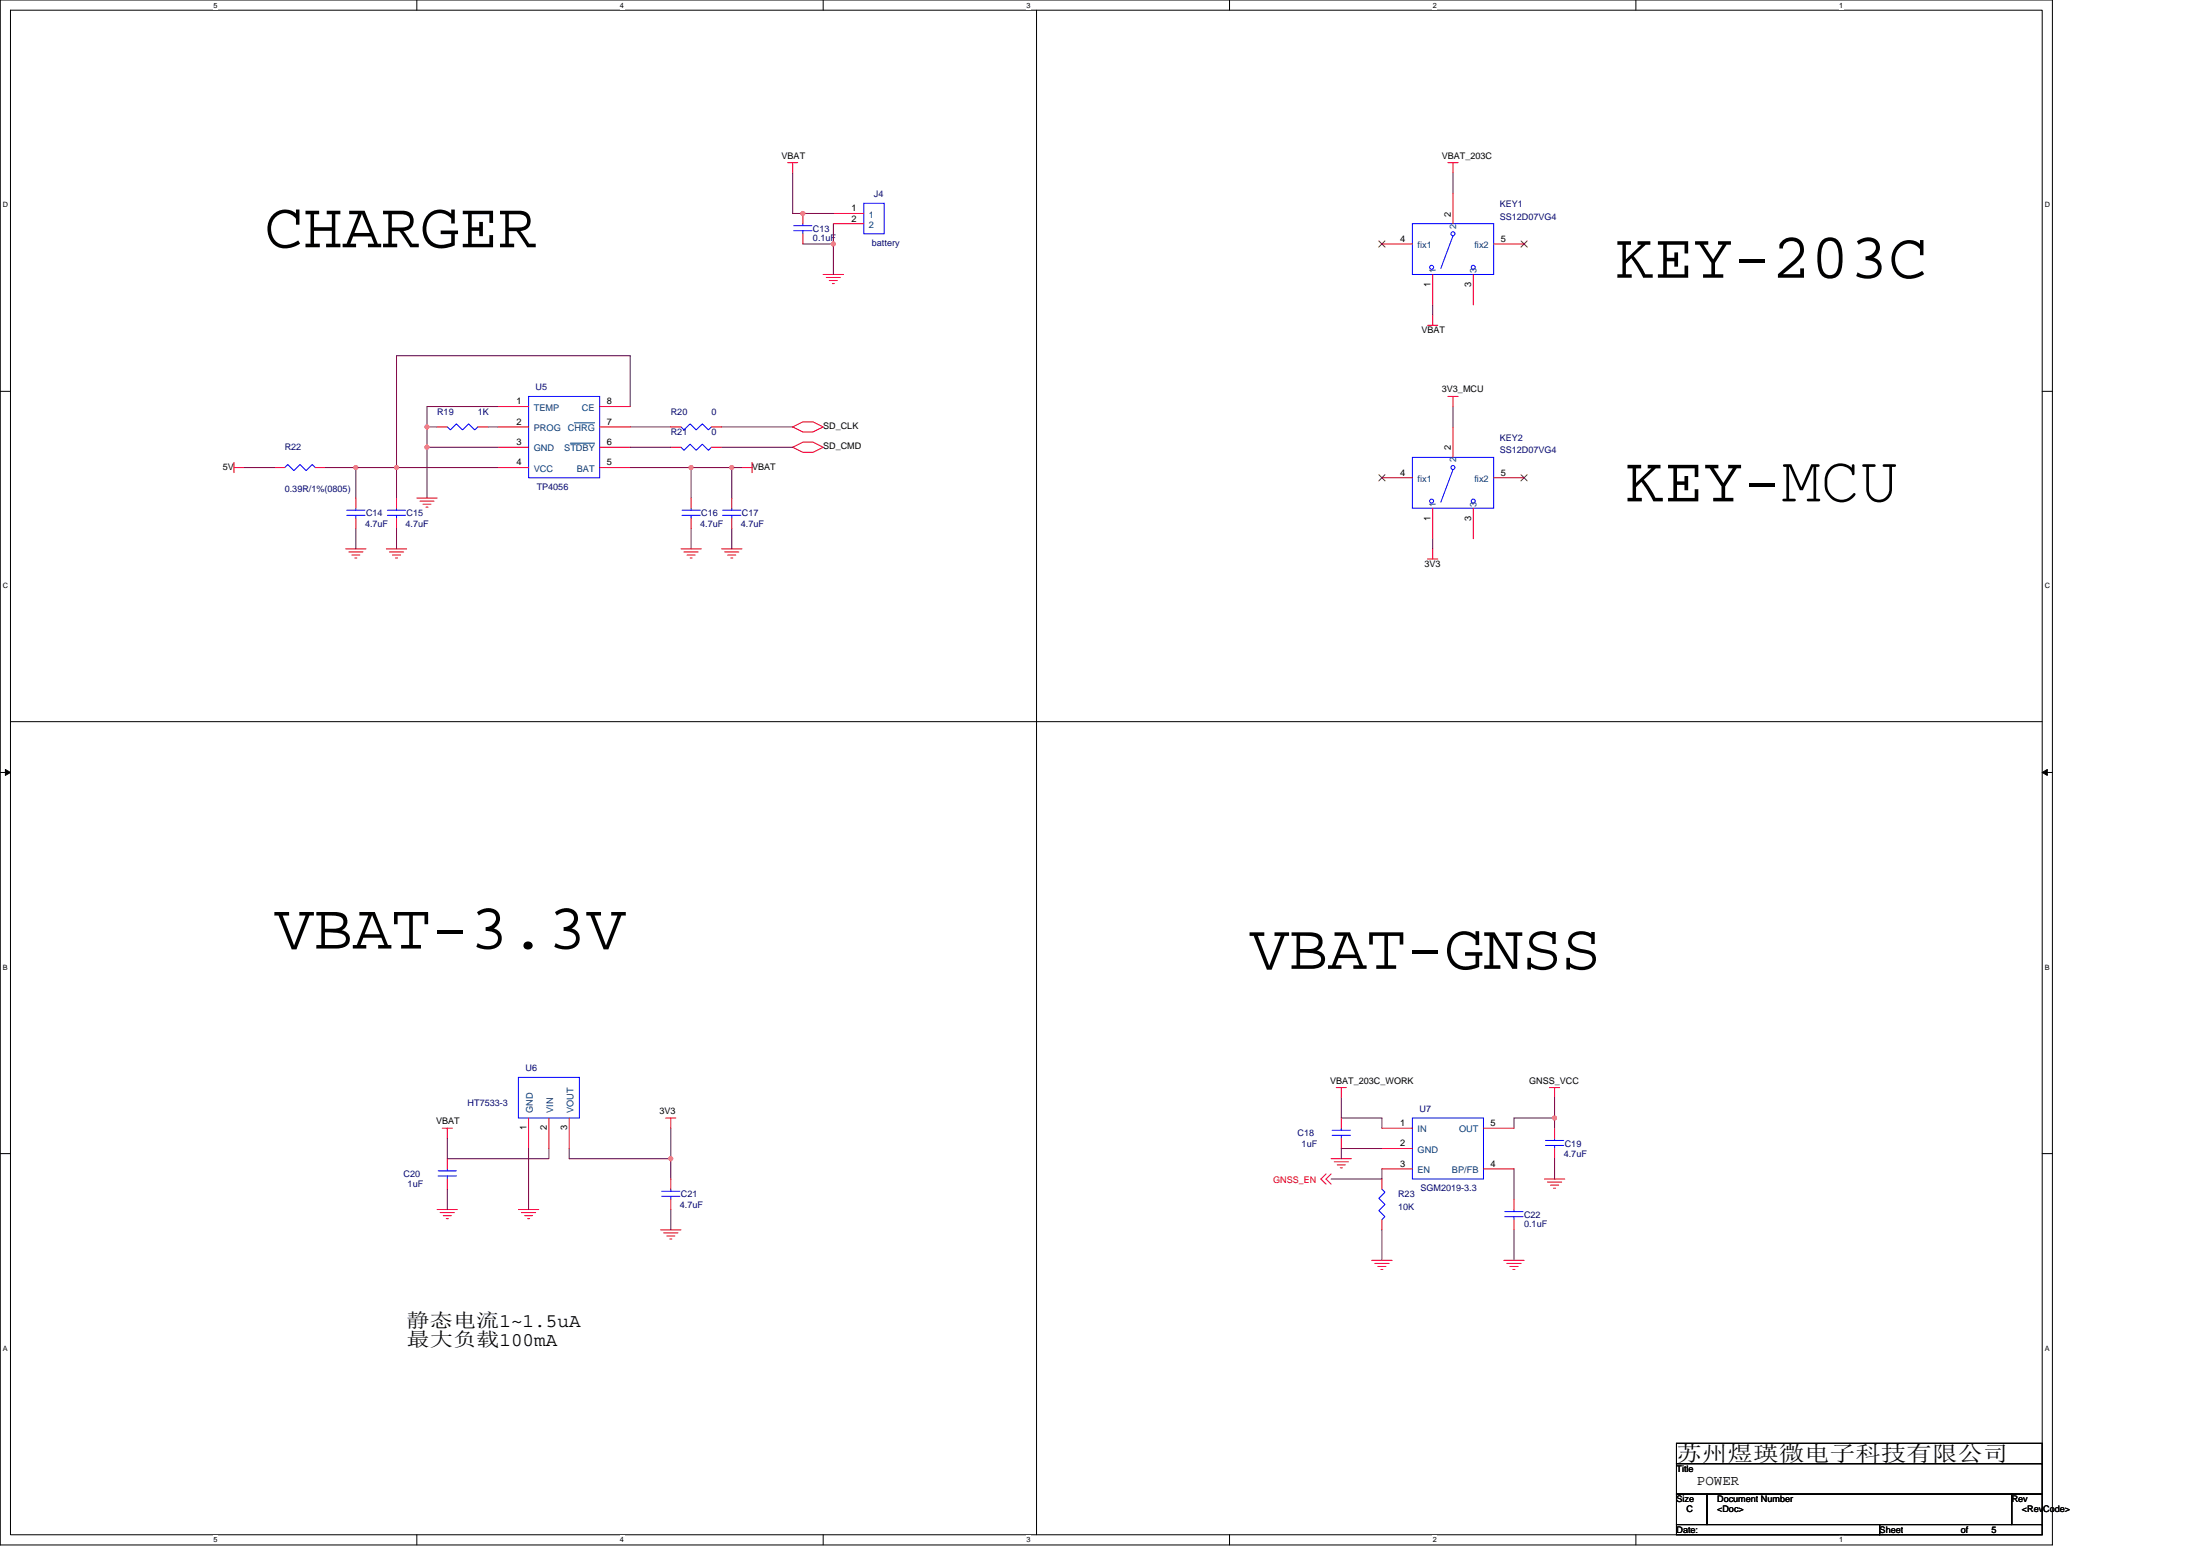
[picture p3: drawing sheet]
<svg xmlns="http://www.w3.org/2000/svg" width="297mm" height="210mm" viewBox="0 0 297 210" stroke-linecap="round" stroke-linejoin="round" font-family="sans-serif">
<path d="M0 0h277.1v208.5h-277.1zM1.4 1.4h274.3v205.7h-274.3z" fill="none" stroke="#000" stroke-width=".14"/>
<g fill="#fff">
<path d="M28.8 .1h.6v1.1h-.6z"/>
<path d="M28.8 207.3h.6v1.1h-.6z"/>
</g>
<path d="M56.3 0v1.4M56.3 207.1v1.4" fill="none" stroke="#000" stroke-width=".14"/>
<g fill="#fff">
<path d="M83.7 .1h.6v1.1h-.6z"/>
<path d="M83.7 207.3h.6v1.1h-.6z"/>
</g>
<path d="M111.1 0v1.4M111.1 207.1v1.4" fill="none" stroke="#000" stroke-width=".14"/>
<g fill="#fff">
<path d="M138.6 .1h.5v1.1h-.5z"/>
<path d="M138.6 207.3h.5v1.1h-.5z"/>
</g>
<path d="M166 0v1.4M166 207.1v1.4" fill="none" stroke="#000" stroke-width=".14"/>
<g fill="#fff">
<path d="M193.4 .1h.6v1.1h-.6z"/>
<path d="M193.4 207.3h.6v1.1h-.6z"/>
</g>
<path d="M220.9 0v1.4M220.9 207.1v1.4" fill="none" stroke="#000" stroke-width=".14"/>
<g fill="#fff">
<path d="M248.3 .1h.6v1.1h-.6z"/>
<path d="M248.3 207.3h.6v1.1h-.6z"/>
<path d="M.4 27.1h.7v1.1h-.7z"/>
<path d="M276.1 27.1h.7v1.1h-.7z"/>
<path d="M.4 78.5h.7v1.1h-.7z"/>
<path d="M276.1 78.5h.7v1.1h-.7z"/>
</g>
<path d="M0 52.8h1.4M275.7 52.8h1.4" fill="none" stroke="#000" stroke-width=".14"/>
<g fill="#fff">
<path d="M.4 130h.6v1.1h-.6z"/>
<path d="M276.1 130h.6v1.1h-.6z"/>
</g>
<path d="M0 104.2h1.4M275.7 104.2h1.4" fill="none" stroke="#000" stroke-width=".14"/>
<path d="M.7 103.8l.7 .4-.7 .4zM275.7 104.2l.7-.4v.8z" fill="#000" stroke="#000" stroke-width=".14"/>
<g fill="#fff">
<path d="M.4 181.4h.6v1.1h-.6z"/>
<path d="M276.1 181.4h.6v1.1h-.6z"/>
</g>
<path d="M140 1.4v205.7M1.4 97.4h274.3M0 155.7h1.4M275.7 155.7h1.4M226.4 194.8h49.3v2.7h-49.3zM226.4 197.5h49.3v4.1h-49.3zM226.4 205.7h27.4v1.4h-27.4zM226.4 201.6h4.1v4.1h-4.1zM230.5 201.6h41.1v4.1h-41.1zM253.8 205.7h21.9v1.4h-21.9zM271.6 201.6h4.1v4.1h-4.1z" fill="none" stroke="#000" stroke-width=".14"/>
<g fill="none" stroke="#f00" stroke-width=".14">
<path d="M106.3 21.9h1.4M107 21.9v1.4M108.4 28.8v1.4M108.4 31.5v1.4M111.1 37h2.8M111.6 37.4h1.9M112 37.9h1.1M112.4 38.3h.3M112.5 28.8h4.1M112.5 30.2h4.1M186.6 32.9h4.1M193.4 37v4.1"/>
<path d="M195.5 21.9h1.4M196.2 21.9v1.4M196.2 26.1v4.1M198.9 37v4.1M201.7 32.9h4.1M59 57.6h1.4M64.5 57.6h1.4M67.3 54.9h4.1M67.3 57.6h4.1M81 57.6h4.1M81 54.9h4.1M90.6 57.6h1.3"/>
<path d="M96.1 57.6h1.3M107 57.6l1.4-.7h1.4l1.3 .7-1.3 .7h-1.4zM192.8 43.9h1.3M193.4 42.5v1.4M195.5 53.5h1.4M196.2 53.5v1.4M196.2 57.6v4.1M31.6 63.1h1.4M31.6 62.4v1.4M37.1 63.1h1.3M42.6 63.1h1.3M46.7 74.1h2.7"/>
<path d="M47.1 74.5h1.9M47.5 74.9h1.1M47.9 75.3h.3M48 67.2v1.4M48 70v1.3M52.2 74.1h2.7M52.6 74.5h1.9M53 74.9h1.1M53.4 75.3h.3M53.5 67.2v1.4M53.5 70v1.3M56.3 67.2h2.7"/>
<path d="M56.7 67.6h1.9M57.1 68h1.1M57.5 68.4h.3M67.3 60.4h4.1M67.3 63.1h4.1M81 63.1h4.1M81 60.4h4.1M90.6 60.4h1.3M91.9 74.1h2.8M92.3 74.5h2M92.8 74.9h1.1M93.2 75.3h.2"/>
<path d="M93.3 67.2v1.4M93.3 70v1.3M96.1 60.4h1.3M97.4 74.1h2.8M97.8 74.5h2M98.3 74.9h1M98.7 75.3h.2M98.8 67.2v1.4M98.8 70v1.3M100.2 63.1h1.3M101.5 62.4v1.4M107 60.4l1.4-.7h1.4l1.3 .7-1.3 .6h-1.4z"/>
<path d="M186.6 64.5h4.1M192.8 75.4h1.3M193.4 74.1v1.3M193.4 68.6v4.1M198.9 68.6v4.1M201.7 64.5h4.1M59.7 152.3h1.4M60.4 152.3v1.3M60.4 156.4v1.3M60.4 159.1v1.4M71.4 150.9v4.1M74.1 150.9v4.1"/>
<path d="M76.9 150.9v4.1M89.9 150.9h1.4M90.6 150.9v1.4M90.6 159.1v1.4M179 158.4l-.7 .7 .7 .7M179.7 156.4h2.8M179.7 158.4l-.7 .7 .7 .7M180.1 156.8h2M180.4 146.8h1.4M180.5 157.2h1.1M181 157.6h.2M181.1 146.8v1.3"/>
<path d="M181.1 150.9v1.4M181.1 153.6v1.4M186.6 152.3h4.1M186.6 155h4.1M186.6 157.7h4.1M186.6 159.1v1.4M200.3 157.7h4.1M200.3 152.3h4.1M208.5 159.1h2.8M208.9 159.5h2M209.2 146.8h1.4M209.3 159.9h1.1"/>
<path d="M209.9 152.3v1.3M209.9 155v1.4M209.9 146.8v1.3M59 163.2h2.8M59.4 163.6h2M59.8 164.1h1.1M60.3 164.5h.2M70 163.2h2.7M70.4 163.6h1.9M70.8 164.1h1.1M71.2 164.5h.3M89.2 166h2.7"/>
<path d="M89.6 166.4h1.9M90 166.8h1.1M90.4 167.2h.3M90.6 161.9v1.3M185.2 170.1h2.8M185.6 170.5h1.9M186 170.9h1.1M186.4 171.3h.3M186.6 164.6v1.4M203 170.1h2.8M203.5 170.5h1.9M203.9 170.9h1.1"/>
<path d="M204.3 171.3h.3M204.4 161.9v1.3M204.4 164.6v1.4M209.8 160.3h.2"/>
</g>
<g fill="none" stroke="#00f" stroke-width=".14">
<path d="M107.2 31.1h2.4M107.2 30.5h2.4M108.4 30.2v.3M108.4 31.1v.4M116.6 27.4h2.8v4.1h-2.8zM190.7 30.2h11v6.8h-11zM196.2 31.8l-1.7 4.4M60.4 57.6l.4 .4 .8-.8 .8 .8 .9-.8 .8 .8 .4-.4M71.4 53.5h9.6v11h-9.6zM91.9 57.6l.4 .4 .9-.8 .8 .8 .8-.8 .8 .8 .5-.4M38.4 63.1l.5-.4 .8 .8 .8-.8 .8 .8 .9-.8 .4 .4M46.8 69.5h2.5"/>
<path d="M46.8 68.9h2.5M48 68.6v.3M48 69.5v.5M52.3 69.5h2.5M52.3 68.9h2.5M53.5 68.6v.3M53.5 69.5v.5M91.9 60.4l.4 .4 .9-.9 .8 .9 .8-.9 .8 .9 .5-.4M92.1 69.5h2.4M92.1 68.9h2.4M93.3 68.6v.3M93.3 69.5v.5"/>
<path d="M97.6 69.5h2.4M97.6 68.9h2.4M98.8 68.6v.3M98.8 69.5v.5M190.7 61.7h11v6.9h-11zM196.2 63.4l-1.7 4.4M59.2 158.7h2.4M59.2 158h2.4M60.4 157.7v.3M60.4 158.7v.4M70 145.4h8.2v5.5h-8.2zM179.9 153.2h2.4"/>
<path d="M179.9 152.5h2.4M181.1 152.3v.2M181.1 153.2v.4M190.7 150.9h9.6v8.2h-9.6zM208.7 154.6h2.4M208.7 153.9h2.4M209.9 153.6v.3M209.9 154.6v.4M89.3 161.4h2.5M89.3 160.8h2.5M90.6 160.5v.3M90.6 161.4v.5"/>
<path d="M186.6 160.5l.4 .4-.8 .8 .8 .8-.8 .9 .8 .8-.4 .4M203.2 164.2h2.4M203.2 163.5h2.4M204.4 163.2v.3M204.4 164.2v.4"/>
<circle cx="193.3" cy="36.1" r=".27"/>
<circle cx="196.2" cy="31.5" r=".27"/>
<circle cx="198.9" cy="36.1" r=".27"/>
<circle cx="193.3" cy="67.6" r=".27"/>
<circle cx="196.2" cy="63.1" r=".27"/>
<circle cx="198.9" cy="67.6" r=".27"/>
</g>
<path d="M77 59.8h3.3M77.5 57.1h2.8" fill="none" stroke="#004080" stroke-width=".14"/>
<path d="M186.2 32.5l.8 .8M187 32.5l-.8 .8M205.4 32.5l.8 .8M206.2 32.5l-.8 .8M186.2 64.1l.8 .8M187 64.1l-.8 .8M205.4 64.1l.8 .8M206.2 64.1l-.8 .8" fill="none" stroke="#804000" stroke-width=".14"/>
<g fill="none" stroke="#800040" stroke-width=".14">
<path d="M107 23.3v5.5h5.5M108.4 32.9h4.1M112.5 30.2v2.7M112.5 32.9v4.1M196.2 23.3v2.8M57.7 57.6h1.3M57.7 57.6v2.8M65.9 57.6h1.4M67.3 54.9h-9.6v2.7M85.1 57.6h5.5M85.1 54.9v-6.9h-31.6v15.1M97.4 57.6h9.6"/>
<path d="M193.4 41.1v1.4M196.2 54.9v2.7M33 63.1h4.1M43.9 63.1h4.1M48 71.3v2.8M48 63.1v4.1M48 63.1h5.5M53.5 63.1h13.8M53.5 71.3v2.8M53.5 63.1v4.1M57.7 60.4v6.8M57.7 60.4h9.6"/>
<path d="M85.1 60.4h5.5M85.1 63.1h8.2M93.3 71.3v2.8M97.4 60.4h9.6M98.8 63.1h-5.5v4.1M98.8 71.3v2.8M98.8 63.1v4.1M98.8 63.1h1.4M193.4 72.7v1.4M60.4 153.6v2.8h13.7v-1.4M71.4 155v8.2M76.9 155v1.4h13.7"/>
<path d="M90.6 156.4v2.7M90.6 152.3v4.1M181.1 148.1v2.8h5.5v1.4M186.6 157.7v1.4h-6.9M186.6 155h-5.5v1.4M204.4 157.7v4.2M209.9 148.1v2.8M209.9 156.4v2.7M209.9 150.9v1.4M209.9 150.9h-5.5v1.4M60.4 160.5v2.7M90.6 163.2v2.8"/>
<path d="M186.6 166v4.1M204.4 166v4.1"/>
</g>
<g fill="#f0f" stroke="#f0f" stroke-width=".14">
<circle cx="57.6" cy="60.4" r=".27"/>
<circle cx="57.6" cy="57.6" r=".27"/>
<circle cx="93.3" cy="63.1" r=".27"/>
<circle cx="53.5" cy="63.1" r=".27"/>
<circle cx="48" cy="63.1" r=".27"/>
<circle cx="98.8" cy="63.1" r=".27"/>
<circle cx="108.4" cy="28.8" r=".27"/>
<circle cx="112.5" cy="32.9" r=".27"/>
<circle cx="209.9" cy="150.9" r=".27"/>
<circle cx="90.6" cy="156.4" r=".27"/>
</g>
<g font-size="8.8">
<text x="35.7" y="33.4">CHARGER</text>
<text x="218.1" y="37.5">KEY-203C</text>
<text x="219.5" y="67.7">KEY-MCU</text>
<text x="37.1" y="128">VBAT-3.3V</text>
<text x="168.7" y="130.7">VBAT-GNSS</text>
</g>
<text font-size="2.9" x="226.4" y="197.2">苏州煜瑛微电子科技有限公司</text>
<g font-size="2.6">
<text x="54.9" y="179">静态电流1~1.5uA</text>
<text x="54.9" y="181.6">最大负载100mA</text>
</g>
<text font-size="1.9" x="229.1" y="200.4">POWER</text>
<g font-size="1.2">
<text x="105.5" y="21.4">VBAT</text>
<text x="194.7" y="21.4">VBAT_203C</text>
<text x="115" y="28.5">1</text>
<text x="115" y="29.9">2</text>
<text x="195.9" y="29.2" transform="rotate(-90 195.9 29.2)">2</text>
<text x="189" y="32.6">4</text>
<text x="202.6" y="32.6">5</text>
<text x="193.2" y="38.7" transform="rotate(-90 193.2 38.7)">1</text>
<text x="198.6" y="38.7" transform="rotate(-90 198.6 38.7)">3</text>
<text x="191.9" y="45">VBAT</text>
<text x="194.7" y="52.9">3V3_MCU</text>
<text x="69.7" y="54.6">1</text>
<text x="69.7" y="57.3">2</text>
<text x="81.9" y="54.6">8</text>
<text x="81.9" y="57.3">7</text>
<text x="111.1" y="57.9">SD_CLK</text>
<text x="30.1" y="63.4">5V</text>
<text x="69.7" y="60.1">3</text>
<text x="69.7" y="62.8">4</text>
<text x="81.9" y="62.8">5</text>
<text x="81.9" y="60.1">6</text>
<text x="101.5" y="63.4">VBAT</text>
<text x="111.1" y="60.6">SD_CMD</text>
<text x="189" y="64.2">4</text>
<text x="195.9" y="60.8" transform="rotate(-90 195.9 60.8)">2</text>
<text x="202.6" y="64.2">5</text>
<text x="193.2" y="70.2" transform="rotate(-90 193.2 70.2)">1</text>
<text x="198.6" y="70.2" transform="rotate(-90 198.6 70.2)">3</text>
<text x="192.3" y="76.5">3V3</text>
<text x="179.6" y="146.2">VBAT_203C_WORK</text>
<text x="206.5" y="146.2">GNSS_VCC</text>
<text x="58.9" y="151.7">VBAT</text>
<text x="71.1" y="152.5" transform="rotate(-90 71.1 152.5)">1</text>
<text x="73.8" y="152.5" transform="rotate(-90 73.8 152.5)">2</text>
<text x="76.6" y="152.5" transform="rotate(-90 76.6 152.5)">3</text>
<text x="89.1" y="150.3">3V3</text>
<text x="189" y="152">1</text>
<text x="189" y="154.7">2</text>
<text x="201.3" y="152">5</text>
<text x="189" y="157.4">3</text>
<text x="201.3" y="157.4">4</text>
<text x="226.4" y="198.6">Title</text>
<text x="226.4" y="202.7">Size</text>
<text x="231.8" y="202.7">Document Number</text>
<text x="271.6" y="202.7">Rev</text>
<text x="226.4" y="206.8">Date:</text>
<text x="227.7" y="204.1">C</text>
<text x="231.8" y="204.1">&lt;Doc&gt;</text>
<text x="253.8" y="206.8">Sheet</text>
<text x="264.8" y="206.8">of</text>
<text x="268.9" y="206.8">5</text>
<text x="273" y="204.1">&lt;RevCode&gt;</text>
</g>
<g font-size="1.2" fill="#004080">
<text x="117.3" y="29.4">1</text>
<text x="117.3" y="30.7">2</text>
<text x="191.4" y="33.5">fix1</text>
<text x="196.6" y="30.9" transform="rotate(-90 196.6 30.9)">2</text>
<text x="199.1" y="33.5">fix2</text>
<text x="193.9" y="36.9" transform="rotate(-90 193.9 36.9)">1</text>
<text x="199.4" y="36.9" transform="rotate(-90 199.4 36.9)">3</text>
<text x="72.1" y="55.4">TEMP</text>
<text x="72.1" y="58.2">PROG</text>
<text x="76.7" y="58.2">CHRG</text>
<text x="78.6" y="55.4">CE</text>
<text x="72.1" y="60.9">GND</text>
<text x="72.1" y="63.7">VCC</text>
<text x="76.2" y="60.9">STDBY</text>
<text x="77.9" y="63.7">BAT</text>
<text x="191.4" y="65">fix1</text>
<text x="196.6" y="62.4" transform="rotate(-90 196.6 62.4)">2</text>
<text x="199.1" y="65">fix2</text>
<text x="193.9" y="68.4" transform="rotate(-90 193.9 68.4)">1</text>
<text x="199.4" y="68.4" transform="rotate(-90 199.4 68.4)">3</text>
<text x="71.9" y="150.2" transform="rotate(-90 71.9 150.2)">GND</text>
<text x="74.7" y="150.2" transform="rotate(-90 74.7 150.2)">VIN</text>
<text x="77.4" y="150.2" transform="rotate(-90 77.4 150.2)">VOUT</text>
<text x="191.4" y="152.8">IN</text>
<text x="191.4" y="155.6">GND</text>
<text x="197" y="152.8">OUT</text>
<text x="191.4" y="158.3">EN</text>
<text x="196" y="158.3">BP/FB</text>
</g>
<g font-size="1.2" fill="#000080">
<text x="118" y="26.6">J4</text>
<text x="202.5" y="28">KEY1</text>
<text x="202.5" y="29.6">SS12D07VG4</text>
<text x="109.8" y="31.3">C13</text>
<text x="109.8" y="32.5">0.1uF</text>
<text x="117.7" y="33.2">battery</text>
<text x="72.3" y="52.7">U5</text>
<text x="59" y="56">R19</text>
<text x="64.5" y="56">1K</text>
<text x="90.6" y="58.7">R21</text>
<text x="90.6" y="56">R20</text>
<text x="96.1" y="58.7">0</text>
<text x="96.1" y="56">0</text>
<text x="202.5" y="59.5">KEY2</text>
<text x="38.4" y="60.8">R22</text>
<text x="202.5" y="61.2">SS12D07VG4</text>
<text x="38.4" y="66.4">0.39R/1%(0805)</text>
<text x="49.3" y="71.1">4.7uF</text>
<text x="49.4" y="69.7">C14</text>
<text x="54.8" y="71.1">4.7uF</text>
<text x="54.9" y="69.7">C15</text>
<text x="72.5" y="66.1">TP4056</text>
<text x="94.5" y="71.1">4.7uF</text>
<text x="94.7" y="69.7">C16</text>
<text x="100" y="71.1">4.7uF</text>
<text x="100.2" y="69.7">C17</text>
<text x="63.1" y="149.2">HT7533-3</text>
<text x="71" y="144.6">U6</text>
<text x="175.2" y="153.4">C18</text>
<text x="175.7" y="154.7">1uF</text>
<text x="191.7" y="150.1">U7</text>
<text x="211.3" y="154.7">C19</text>
<text x="54.5" y="158.8">C20</text>
<text x="55" y="160.2">1uF</text>
<text x="91.9" y="161.6">C21</text>
<text x="188.8" y="161.6">R23</text>
<text x="191.8" y="160.8">SGM2019-3.3</text>
<text x="211.1" y="156.1">4.7uF</text>
<text x="91.8" y="163">4.7uF</text>
<text x="188.8" y="163.2">10K</text>
<text x="205.8" y="164.3">C22</text>
<text x="205.8" y="165.6">0.1uF</text>
</g>
<text font-size="1.2" fill="#f00" x="171.9" y="159.7">GNSS_EN</text>
<g font-size="1">
<text x="28.8" y="1">5</text>
<text x="83.7" y="1">4</text>
<text x="138.6" y="1">3</text>
<text x="193.4" y="1">2</text>
<text x="248.3" y="1">1</text>
<text x=".4" y="28">D</text>
<text x="276.1" y="28">D</text>
<text x=".4" y="79.4">C</text>
<text x="276.1" y="79.4">C</text>
<text x=".4" y="130.9">B</text>
<text x="276.1" y="130.9">B</text>
<text x=".4" y="182.3">A</text>
<text x="276.1" y="182.3">A</text>
<text x="28.8" y="208.1">5</text>
<text x="83.7" y="208.1">4</text>
<text x="138.6" y="208.1">3</text>
<text x="193.4" y="208.1">2</text>
<text x="248.3" y="208.1">1</text>
</g>
</svg>
